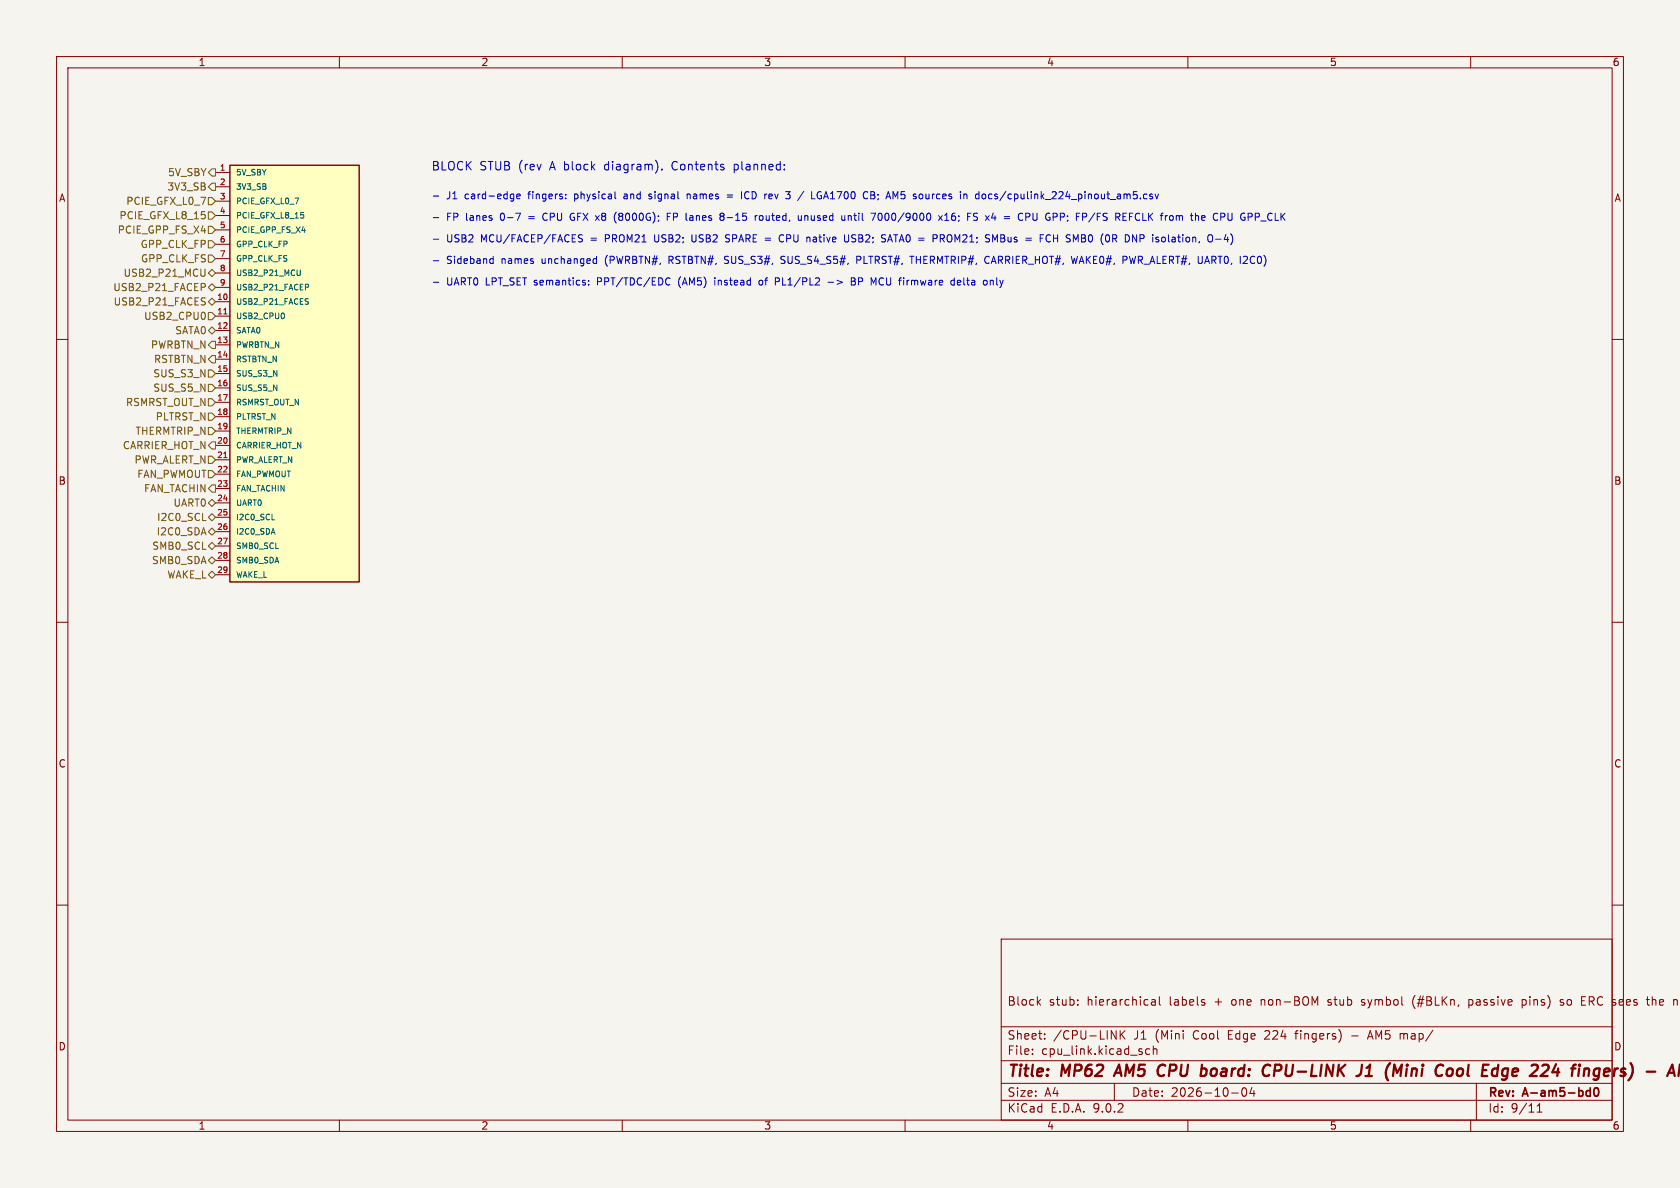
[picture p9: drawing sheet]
<svg xmlns="http://www.w3.org/2000/svg" width="297mm" height="210mm" viewBox="0 0 297 210" stroke-linecap="round" stroke-linejoin="round" font-family="sans-serif">
<path d="M0 0h297v210h-297z" fill="#f5f4ef" stroke="#f5f4ef" stroke-width=".18"/>
<g fill="none" stroke="#840000" stroke-width=".18">
<path d="M10 10h277v190h-277zM12 12h273v186h-273zM60 10v2M110 10v2M160 10v2M210 10v2M260 10v2M10 60h2M285 60h2M10 110h2M285 110h2M10 160h2"/>
<path d="M177 166h108v32h-108zM183.5 177.1l.5 .6M184 176.7l-.6 .6M190.5 177.6v.1M190.5 176.8v.1M203.6 176.8h.6v.9M204.2 177.1h-.5a.29 .29 0 0 0-.2 .3 .29 .29 0 0 0 .2 .3l.5-.1M205 176.2v1.3l.2 .2M213 177.3v.3M234.7 177.6l.2 .1M234.8 176.8v.3M240.7 177.6l.4 .1"/>
<path d="M240.9 176.7l-.2 .2 .2 .3M250.2 176a1.72 1.72 0 0 0 0 2.3M259.7 176.8h.5M259.7 177.6h.5M259.7 176.7v1.5M269.1 176.8l.4-.1 .3 .3M269.1 176.7v1.5M269.8 177.4l-.3 .3-.4-.1M276.4 176.8l-.4-.1-.2 .2 .1 .2 .5 .2v.3h-.6M279.6 177.7h.7M279.6 176.2h.7M285 160h2"/>
<path d="M292.1 176.2v1.5M292.5 176.7l-.4 .1M60 198v2M110 198v2M160 198v2M177 194.5h108M177 191.5h108M177 187.5h108M177 181.5h108M182.5 186.3v.1M182.5 185.5v.1M184.7 183.6v.1"/>
<path d="M184.7 182.8v.1M196.5 182.2l.8 1.5v-1.5M197 191.5v3M198 182.2v1.5M198.2 182.8l.7 .9M198.9 182.2l-.9 .9M203.2 185.5l-.4-.1-.3 .3v.4l.2 .2h.5M203.9 185.5l.2-.1 .4 .1v.9M203.9 184.9v1.5M210 198v2M217.7 193.2h1.2M219.7 192.4l.2-.1a.81 .81 0 0 1 .6 .6 .81 .81 0 0 1-.3 .8l-.2 .1a.81 .81 0 0 1-.3-1.4z"/>
<path d="M221.3 192.2l-.3 1.1h.9M221.7 192.8v1M228.9 182.7h.6M239 183.1h1.1M241.9 183.3h.7M242.2 182.2l-.5 1.5M260 198v2M261 191.5v6.5M271.7 196.6h.9M271.7 195.5l.5-.4v1.5"/>
</g>
<path d="M280.7 192.8l.4 .1M281.1 192.3v1.5M281.1 193.7l-.4 .1M281.9 192.4l.2-.1a.81 .81 0 0 1 .6 .6 .81 .81 0 0 1-.3 .8l-.1 .1a.81 .81 0 0 1-.4-1.4z" fill="none" stroke="#840000" stroke-width=".3"/>
<g fill="none" stroke="#840000" stroke-width=".4">
<path d="M197.8 188.2l-.9 2M204.9 190.1l.3 .1 .5-.1M205.6 188.2l-.4 .1-.3 .2M224.2 188.2l.4 .2M225.3 189.3h.8M226.2 188.2h-.7l-.3 2M241.4 190.2h1.1M241.6 188.8l.6-.6-.2 2M245.8 187.9l-.1 .1M248.7 188.9l-.2 1.3M248.8 188.2v.2M248.8 188.2l-.1 .1 .1 .1"/>
<path d="M248.8 188.2l.1 .1-.1 .1M257.7 189.1a.52 .52 0 0 1 .6-.2 .52 .52 0 0 1 .4 .4l-.1 .5a.55 .55 0 0 1-.5 .4 .55 .55 0 0 1-.6-.4zM267.8 188.9l-.4 .3-.1 .7 .3 .3h.4M268.4 189.4l-1 .1M283.6 190.1l.2 .1 .6-.1M283.6 189.2l.3-.3h.4l.3 .3v.2l-1 .1"/>
</g>
<path d="M40.6 29.2h22.9v73.7h-22.9z" fill="#ffffc2"/>
<path d="M40.6 29.2h22.9v73.7h-22.9z" fill="none" stroke="#840000" stroke-width=".25"/>
<g fill="none" stroke="#840000" stroke-width=".18">
<path d="M38.1 30.5h2.5M38.1 33h2.5M38.1 35.6h2.5M38.1 38.1h2.5M38.1 40.6h2.5M38.1 43.2h2.5M38.1 45.7h2.5M38.1 48.3h2.5M38.1 50.8h2.5M38.1 53.3h2.5M38.1 55.9h2.5M38.1 58.4h2.5"/>
<path d="M38.1 61h2.5M38.1 63.5h2.5M38.1 66h2.5M38.1 68.6h2.5M38.1 71.1h2.5M38.1 73.7h2.5M38.1 76.2h2.5M38.1 78.7h2.5M38.1 81.3h2.5M38.1 83.8h2.5M38.1 86.4h2.5M38.1 88.9h2.5"/>
<path d="M38.1 91.4h2.5M38.1 94h2.5M38.1 96.5h2.5M38.1 99.1h2.5M38.1 101.6h2.5"/>
</g>
<path d="M53.2 37.6h.5M53.6 38l.1 .1-.1 .4M50.2 55.4l.1 .3-.1 .5M53.1 47.7v.8l-.4 .2M54.3 53.3l.2 .2-.2 .3M54.4 50.3l.2 .1-.2 .4M54.4 52.8h.1M48.1 91.9h.5" fill="none" stroke="#006464" stroke-width=".18"/>
<path d="M39.6 55.5h.5M39.6 80.9h.5" fill="none" stroke="#a90000" stroke-width=".18"/>
<g fill="none" stroke="#725600" stroke-width=".18">
<path d="M35.6 37.4h.6M36.2 38l.1 .1-.1 .5M36.8 34.9h.7l.6 .7-.6 .6h-.7zM36.8 37.5h.7l.6 .6-.6 .6h-.7zM37.5 32.4h.6v1.3h-.6l-.7-.7zM37.5 29.8h.6v1.3h-.6l-.7-.6zM36.1 50.1l.2 .3-.1 .3-.1 .1M36.1 53.3l.2 .3-.2 .3M36.1 52.6l.2 .1M36.2 47.6v1l-.1 .2h-.3M36.2 55.4v.8M36.8 40h.7l.6 .6-.6 .7h-.7z"/>
<path d="M36.8 42.5h.7l.6 .7-.6 .6h-.7zM36.8 45.1h.7l.6 .6-.6 .7h-.7zM36.8 48.3l.7-.7 .6 .7-.6 .6zM36.8 50.8l.7-.6 .6 .6-.6 .6zM36.8 53.3l.7-.6 .6 .6-.6 .7zM36.8 55.2h.7l.6 .7-.6 .6h-.7zM36.8 58.4l.7-.6 .6 .6-.6 .7zM36.8 75.6h.7l.6 .6-.6 .6h-.7zM36.8 73h.7l.6 .7-.6 .6h-.7zM36.8 70.5h.7l.6 .6-.6 .7h-.7zM36.8 65.4h.7l.6 .6-.6 .7h-.7zM36.8 67.9h.7l.6 .7-.6 .6h-.7z"/>
<path d="M37.5 78.1h.6v1.3h-.6l-.7-.7zM37.5 60.3h.6v1.3h-.6l-.7-.6zM37.5 62.9h.6v1.2h-.6l-.7-.6zM35.8 92h.6M36.8 96.5l.7-.6 .6 .6-.6 .7zM36.8 94l.7-.7 .6 .7-.6 .6zM36.8 91.4l.7-.6 .6 .6-.6 .7zM36.8 88.9l.7-.6 .6 .6-.6 .6zM36.8 86.4l.7-.7h.6v1.3h-.6zM36.8 83.2h.7l.6 .6-.6 .7h-.7zM36.8 80.6h.7l.6 .7-.6 .6h-.7zM37.5 98.4l.6 .7-.6 .6-.7-.6z"/>
<path d="M36.8 101.6l.7-.6 .6 .6-.6 .6z"/>
</g>
<g fill="none" stroke="#0000c2" stroke-width=".18">
<path d="M76.6 34.7h1M76.6 38.5h1M90.7 34.3l.1 .1M90.8 34.3v1.1M90.8 35.1h-.1M91.2 37.7h.8l-.5 1.3M91.4 34.7l.6-.1-.1-.2-.4-.1-.1 .2v.6h.5M96.2 37.7l-.2 .5 .2 .7M100 35v.1M100 34.4v.1M100.8 38.4l.1 .4 .3 .2M101.2 37.7l-.3 .2-.1 .3"/>
<path d="M108.8 35.1h.1M108.8 39.2l.2 .2M109 37.5l-.2 .2M110.5 34.3l-.2 .1M110.5 34.7l-.2 .1 .2 .3M114.7 35.1h.4M115.1 34.3l-.4 .2 .1 .2h.3M117 29.9v.1M118 38.3h.4M118.6 37.7h-.6v1.3M121.5 34.4l.3-.1 .2 .2M121.5 34.3v.8"/>
<path d="M122.1 38.1l.3 .1M122.5 38.4l-.4 .1M122.5 38.9l-.4 .1M127.5 37.7h.3l.2 .2-.2 .3M127.5 38.2h.3M127.8 38.2l.2 .3v.2l-.1 .2-.4 .1M128.6 34.5h.9M128.6 34.8h.9M128.6 38.5h.9M129.8 29v1.5M129.8 30h.1M129.9 29l-.1 .1"/>
<path d="M131.1 33.9v1.2M132.2 33.9a.64 .64 0 0 0-.6 .6 .64 .64 0 0 0 .6 .6M133.5 38.1v.9M133.9 38.1l-.4 .3M134.3 38.2l.2-.1 .3 .1 .1 .5-.1 .2-.3 .1-.2-.2zM136 35.1h.4M136.4 34.3l-.4 .1M136.5 34.6l-.6 .1M141.7 38.1v.9M141.7 38.8l-.2 .2M142.3 38.2l.2-.1 .3 .1v.8M142.3 38.1v.9"/>
<path d="M145.2 33.9a.59 .59 0 0 0-.8 .6 .59 .59 0 0 0 .8 .6v-.5h-.2M150 38.2l.1-.1 .3 .1 .1 .8M150 38.1v.9M154 34.5h.4M154.4 34.5l.2 .1M154.6 34.1l-.2-.2h-.4v1.2l.6-.1M154.6 34.2l-.2 .3M155.3 37.8l.2-.1a.68 .68 0 0 1 .5 .6 .68 .68 0 0 1-.5 .7l-.2-.2-.1-.3zM158.3 34.8l.4-.9v1.2M163.7 34.3v.7l.2 .1M165.9 38.1l.7 .9M166.6 38.1l-.7 .9"/>
<path d="M167 39h.7M167 38l.4-.3v1.3M168.3 38.2l-.1 .2M168.4 37.8a.99 .99 0 0 0-.1 1.1M172.6 37.7h.2M172.7 38.4l.1 .2-.1 .3M175.2 34.3l-.3 .1-.1 .1v.5l.4 .1M180.8 37.8a.6 .6 0 0 0-.8 .4 .6 .6 0 0 0 .6 .8M182.1 37.9l-.3-.2h-.5v1.3M182.6 37.7v1l.3 .3 .3-.1M187.9 37.7l.3 .2-.1 .3-.2 .2M193.6 37.6l-1.1 1.7"/>
<path d="M199.7 37.7h.6M199.7 38.3h.4M201.1 37.7a.68 .68 0 0 0-.4 .6 .68 .68 0 0 0 .4 .7M203.3 34.7l.5 .2-.1 .2h-.3M203.3 34.4h.4M204.2 34.3l.3 .8 .3-.8M214.7 37.7l-.2 .5 .2 .7M222.9 39.1h1M76.6 42.3h1M76.6 46.1h1M76.6 49.9h1M86.8 45.7l.4 .1"/>
<path d="M87.2 45.3v1.3M87.2 46.5l-.4 .1M102.4 42l.4 .2 .2 .2-.2 .3-.4 .1M102.4 41.6h.6M104.1 50.3v.1M104.1 49.6v.1M105.1 45.7l.3 .1M105.4 46.5l-.3 .1M105.4 45.3v1.3M115.7 41.5v1l.3 .3M118.2 49.1l.3 .1M118.3 46h.5"/>
<path d="M118.5 50.3l-.3 .1M118.8 45.3h-.5v1.3M120.1 49.3l-.1 .5 .1 .7M122.3 41.5v1l.1 .2 .4 .1M126.4 49.1v.1M126.4 49.5v.9M128.1 46.5l.5 .1M128.2 42.7h.7M128.2 41.9l.2 .1 .5 .2M128.6 45.3h-.3l-.2 .2 .1 .4 .4 .1M129 41.6l-.5-.1-.3 .2M134.7 49.6l-.3-.1-.2 .3v.5l.2 .1 .3-.1"/>
<path d="M137.1 49.1h.5l.2 .3-.1 .3-.6 .1M138 41.6l.3-.1 .2 .1M138 46.5h.7M138.5 42.6l-.2 .2-.3-.1M138.8 45.4l-.5-.1-.3 .2 .2 .4 .5 .1M143.8 42.3v.4M146.4 49.9h1M150 41.5v1l-.1 .2-.4 .1M150.5 49.1h.4l.3 .3-.3 .3 .3 .1v.3l-.2 .3h-.5zM150.5 49.7h.4M150.6 42.7l.1 .1M150.7 41.6l-.1 .1 .1 .3"/>
<path d="M151.5 46l.6-.1 .1-.2-.1-.3-.6-.1v1.3M156.9 42.8l.4-1.3 .5 1.3M157 42.4h.6M160.8 45.3h.8M166.2 41.5h.5l.3 .2M166.5 42.2l.5 .6M167 41.9l-.3 .3h-.5M168.3 49.5l.4 .1M168.7 50.3l-.4 .1M168.7 49.1v1.3M169.9 49.7l-.2-.2h-.3l-.1 .2v.6h.5M169.9 49.8l-.6 .2"/>
<path d="M174.6 45.3l.3 .1M174.9 46.5l-.3 .1M175.1 49.7l.1-.2 .3 .1 .1 .8M175.1 49.5v.9M175.5 41.5l.4 .9 .4-.9v1.3M184.5 41.5h-.6v1.3M185.7 41.6l-.4-.1-.3 .2M186.2 41.5v1.3M186.2 42.1h.8M190.5 45.3l-.3 1.3M196.7 41.5h.5l.2 .2-.1 .4-.6 .1M197 42.2l.4 .6"/>
<path d="M199.7 45.3l.3 1.3 .2-.9M202.2 41.6l-.7-.1v1.3M202.2 42.1l-.7 .1M214.9 42.3h1M216.7 41.4l-.3 .9h.8M217 41.9v.9M221.3 45.4l-.3 .5 .3 .6"/>
</g>
<g font-size="2.8" fill="#840000">
<text x="178" y="190.9">Title:</text>
<text x="187.7" y="190.9">MP62</text>
<text x="198.1" y="190.9">AM5</text>
<text x="206.3" y="190.9">CPU</text>
<text x="214.7" y="190.9">board:</text>
<text x="226.5" y="190.9">CPU-LINK</text>
<text x="244" y="190.9">J1</text>
<text x="249.8" y="190.9">(Mini</text>
<text x="259.4" y="190.9">Cool</text>
<text x="268.4" y="190.9">Edge</text>
<text x="277.9" y="190.9">224</text>
<text x="285.9" y="190.9">fingers)</text>
</g>
<g font-size="2.1" fill="#0000c2">
<text x="76.2" y="30.2">BLOCK</text>
<text x="84.8" y="30.2">STUB (rev</text>
<text x="97.4" y="30.2">A block</text>
<text x="107.3" y="30.2">diagram).</text>
<text x="119.4" y="30.2">Contents</text>
<text x="130.4" y="30.2">planned:</text>
</g>
<g font-size="2.1" fill="#840000">
<text x="178" y="178">Block</text>
<text x="185.4" y="178">stub:</text>
<text x="192.2" y="178">hierarchical</text>
<text x="206.9" y="178">labels</text>
<text x="215" y="178">+</text>
<text x="218.1" y="178">one</text>
<text x="223.4" y="178">non-BOM</text>
<text x="235.5" y="178">stub</text>
<text x="241.5" y="178">symbol</text>
<text x="250.7" y="178">(#BLKn,</text>
<text x="260.8" y="178">passive</text>
<text x="270.4" y="178">pins)</text>
<text x="277.3" y="178">so</text>
<text x="281.2" y="178">ERC</text>
<text x="286.8" y="178">sees</text>
<text x="293.1" y="178">the</text>
<text x="178" y="184">Sheet:</text>
<text x="186.2" y="184">/CPU-LINK</text>
<text x="200.5" y="184">J1</text>
<text x="204.4" y="184">(Mini</text>
<text x="211.2" y="184">Cool</text>
<text x="217.5" y="184">Edge</text>
<text x="224.2" y="184">224</text>
<text x="229.7" y="184">fingers)</text>
<text x="242.9" y="184">AM5 map/</text>
<text x="178" y="186.7">File:</text>
<text x="184.1" y="186.7">cpu_link.kicad_sch</text>
<text x="178" y="196.9">KiCad</text>
<text x="178" y="194.1">Size:</text>
<text x="184.7" y="194.1">A4</text>
<text x="185.7" y="196.9">E.D.A.</text>
<text x="193.3" y="196.9">9.0.2</text>
<text x="200" y="194.1">Date:</text>
<text x="207" y="194.1">2026-10-04</text>
<text x="263" y="194.3">Rev:</text>
<text x="263" y="196.9">Id:</text>
<text x="267.1" y="196.9">9/11</text>
<text x="269.4" y="194.3">A-am5-bd0</text>
</g>
<g font-size="1.8" fill="#840000">
<text x="35" y="11.9">1</text>
<text x="85" y="11.9">2</text>
<text x="135" y="11.9">3</text>
<text x="185" y="11.9">4</text>
<text x="235" y="11.9">5</text>
<text x="285" y="11.9">6</text>
<text x="10.3" y="35.9">A</text>
<text x="285.3" y="35.9">A</text>
<text x="10.3" y="85.9">B</text>
<text x="285.3" y="85.9">B</text>
<text x="10.3" y="135.9">C</text>
<text x="285.3" y="135.9">C</text>
<text x="10.3" y="185.9">D</text>
<text x="285.3" y="185.9">D</text>
<text x="35" y="199.9">1</text>
<text x="85" y="199.9">2</text>
<text x="135" y="199.9">3</text>
<text x="185" y="199.9">4</text>
<text x="235" y="199.9">5</text>
<text x="285" y="199.9">6</text>
</g>
<g font-size="1.8" fill="#725600">
<text x="29.5" y="33.9">3V3_SB</text>
<text x="29.6" y="31.3">5V_SBY</text>
<text x="20.7" y="41.5">PCIE_GPP_FS_X4</text>
<text x="21" y="39">PCIE_GFX_L8_15</text>
<text x="22.2" y="36.4">PCIE_GFX_L0_7</text>
<text x="24.8" y="44">GPP_CLK_FP</text>
<text x="24.8" y="46.6">GPP_CLK_FS</text>
<text x="19.9" y="51.7">USB2_P21_FACEP</text>
<text x="21.7" y="49.1">USB2_P21_MCU</text>
<text x="20" y="54.2">USB2_P21_FACES</text>
<text x="25.4" y="56.7">USB2_CPU0</text>
<text x="30.9" y="59.3">SATA0</text>
<text x="26.6" y="61.8">PWRBTN_N</text>
<text x="27.1" y="64.4">RSTBTN_N</text>
<text x="22.2" y="72">RSMRST_OUT_N</text>
<text x="27" y="66.9">SUS_S3_N</text>
<text x="27" y="69.4">SUS_S5_N</text>
<text x="23.9" y="77.1">THERMTRIP_N</text>
<text x="27.4" y="74.5">PLTRST_N</text>
<text x="21.6" y="79.6">CARRIER_HOT_N</text>
<text x="23.7" y="82.1">PWR_ALERT_N</text>
<text x="24.2" y="84.7">FAN_PWMOUT</text>
<text x="25.4" y="87.2">FAN_TACHIN</text>
<text x="30.6" y="89.8">UART0</text>
<text x="27.6" y="94.8">I2C0_SDA</text>
<text x="27.7" y="92.3">I2C0_SCL</text>
<text x="26.8" y="99.9">SMB0_SDA</text>
<text x="26.8" y="97.4">SMB0_SCL</text>
<text x="29.5" y="102.5">WAKE_L</text>
</g>
<g font-size="1.8" fill="#0000c2">
<text x="78.9" y="35.3">J1</text>
<text x="82.3" y="35.3">card-edge</text>
<text x="93.7" y="35.3">fingers:</text>
<text x="102" y="35.3">physical</text>
<text x="111" y="35.3">and</text>
<text x="115.6" y="35.3">signal</text>
<text x="122.5" y="35.3">names</text>
<text x="132.5" y="35.3">ICD</text>
<text x="136.8" y="35.3">rev</text>
<text x="140.8" y="35.3">3</text>
<text x="143.2" y="35.3">/</text>
<text x="145.7" y="35.3">LGA1700</text>
<text x="155.1" y="35.3">CB;</text>
<text x="159.4" y="35.3">AM5</text>
<text x="164.4" y="35.3">sources</text>
<text x="172.8" y="35.3">in</text>
<text x="175.8" y="35.3">docs/cpulink_224_pinout_am5.csv</text>
<text x="78.9" y="39.1">FP</text>
<text x="82.5" y="39.1">lanes</text>
<text x="88.7" y="39.1">0-7</text>
<text x="93.9" y="39.1">=</text>
<text x="96.6" y="39.1">CPU</text>
<text x="101.7" y="39.1">GFX x8</text>
<text x="109.8" y="39.1">(8000G);</text>
<text x="119.4" y="39.1">FP</text>
<text x="122.9" y="39.1">lanes</text>
<text x="129.2" y="39.1">8-15</text>
<text x="135.5" y="39.1">routed,</text>
<text x="143.4" y="39.1">unused</text>
<text x="151.3" y="39.1">until</text>
<text x="156.7" y="39.1">7000/9000</text>
<text x="168.9" y="39.1">x16;</text>
<text x="174.1" y="39.1">FS x4</text>
<text x="181" y="39.1">=</text>
<text x="183.7" y="39.1">CPU</text>
<text x="188.8" y="39.1">GPP;</text>
<text x="194.4" y="39.1">FP/FS</text>
<text x="201.5" y="39.1">REFCLK</text>
<text x="209.8" y="39.1">from</text>
<text x="215.3" y="39.1">the</text>
<text x="219.4" y="39.1">CPU</text>
<text x="224.5" y="39.1">GPP_CLK</text>
<text x="78.9" y="42.9">USB2</text>
<text x="78.9" y="46.7">Sideband</text>
<text x="85.1" y="42.9">MCU/FACEP/FACES</text>
<text x="88.8" y="46.7">names</text>
<text x="96" y="46.7">unchanged</text>
<text x="104.7" y="42.9">=</text>
<text x="107.4" y="46.7">(PWRBTN#,</text>
<text x="107.4" y="42.9">PROM21</text>
<text x="116.3" y="42.9">USB2;</text>
<text x="118.9" y="46.7">RSTBTN#,</text>
<text x="123.1" y="42.9">USB2</text>
<text x="128.9" y="46.7">SUS_S3#,</text>
<text x="129.3" y="42.9">SPARE =</text>
<text x="139.1" y="46.7">SUS_S4_S5#,</text>
<text x="139.2" y="42.9">CPU</text>
<text x="144.3" y="42.9">native</text>
<text x="151.1" y="42.9">USB2;</text>
<text x="152.7" y="46.7">PLTRST#,</text>
<text x="157.9" y="42.9">SATA0 =</text>
<text x="162.5" y="46.7">THERMTRIP#,</text>
<text x="167.4" y="42.9">PROM21;</text>
<text x="175.8" y="46.7">CARRIER_HOT#,</text>
<text x="176.9" y="42.9">SMBus</text>
<text x="184.2" y="42.9">=</text>
<text x="186.9" y="42.9">FCH SMB0</text>
<text x="191.3" y="46.7">WAKE0#,</text>
<text x="198.1" y="42.9">(0R</text>
<text x="200.6" y="46.7">PWR_ALERT#, UART0,</text>
<text x="202.6" y="42.9">DNP</text>
<text x="207.6" y="42.9">isolation,</text>
<text x="217.6" y="42.9">O-4)</text>
<text x="221.7" y="46.7">I2C0)</text>
<text x="78.9" y="50.6">UART0</text>
<text x="86" y="50.6">LPT_SET semantics:</text>
<text x="106" y="50.6">PPT/TDC/EDC</text>
<text x="120.6" y="50.6">(AM5)</text>
<text x="127.2" y="50.6">instead</text>
<text x="135.3" y="50.6">of</text>
<text x="138.3" y="50.6">PL1/PL2</text>
<text x="147.8" y="50.6">-&gt;</text>
<text x="152.1" y="50.6">BP</text>
<text x="155.8" y="50.6">MCU firmware</text>
<text x="170.4" y="50.6">delta</text>
<text x="176.4" y="50.6">only</text>
</g>
<g font-size="1.4" fill="#a90000">
<text x="38.8" y="30.2">1</text>
<text x="38.8" y="32.8">2</text>
<text x="38.8" y="35.3">3</text>
<text x="38.8" y="37.8">4</text>
<text x="38.8" y="40.4">5</text>
<text x="38.8" y="42.9">6</text>
<text x="38.8" y="45.5">7</text>
<text x="38.3" y="53.1">10</text>
<text x="38.8" y="48">8</text>
<text x="38.8" y="50.5">9</text>
<text x="38.3" y="55.6">11</text>
<text x="38.3" y="58.2">12</text>
<text x="38.3" y="60.7">13</text>
<text x="38.3" y="63.2">14</text>
<text x="38.3" y="65.8">15</text>
<text x="38.3" y="68.3">16</text>
<text x="38.3" y="70.9">17</text>
<text x="38.3" y="73.4">18</text>
<text x="38.3" y="75.9">19</text>
<text x="38.3" y="78.5">20</text>
<text x="38.3" y="81">21</text>
<text x="38.3" y="83.6">22</text>
<text x="38.3" y="86.1">23</text>
<text x="38.3" y="88.6">24</text>
<text x="38.3" y="91.2">25</text>
<text x="38.3" y="93.7">26</text>
<text x="38.3" y="96.3">27</text>
<text x="38.3" y="98.8">28</text>
<text x="38.3" y="101.3">29</text>
</g>
<g font-size="1.4" fill="#006464">
<text x="41.7" y="31.2">5V_SBY</text>
<text x="41.7" y="33.7">3V3_SB</text>
<text x="41.7" y="36.3">PCIE_GFX_L0_7</text>
<text x="41.7" y="38.8">PCIE_GFX_L8_15</text>
<text x="41.7" y="41.4">PCIE_GPP_FS_X4</text>
<text x="41.7" y="43.9">GPP_CLK_FP</text>
<text x="41.7" y="46.4">GPP_CLK_FS</text>
<text x="41.7" y="49">USB2_P21_MCU</text>
<text x="41.7" y="51.5">USB2_P21_FACEP</text>
<text x="41.7" y="54.1">USB2_P21_FACES</text>
<text x="41.7" y="56.6">USB2_CPU0</text>
<text x="41.7" y="59.1">SATA0</text>
<text x="41.7" y="61.7">PWRBTN_N</text>
<text x="41.7" y="64.2">RSTBTN_N</text>
<text x="41.7" y="66.8">SUS_S3_N</text>
<text x="41.7" y="69.3">SUS_S5_N</text>
<text x="41.7" y="71.8">RSMRST_OUT_N</text>
<text x="41.7" y="74.4">PLTRST_N</text>
<text x="41.7" y="76.9">THERMTRIP_N</text>
<text x="41.7" y="79.5">CARRIER_HOT_N</text>
<text x="41.7" y="82">PWR_ALERT_N</text>
<text x="41.7" y="84.5">FAN_PWMOUT</text>
<text x="41.7" y="87.1">FAN_TACHIN</text>
<text x="41.7" y="89.6">UART0</text>
<text x="41.7" y="92.2">I2C0_SCL</text>
<text x="41.7" y="94.7">I2C0_SDA</text>
<text x="41.7" y="97.2">SMB0_SCL</text>
<text x="41.7" y="99.8">SMB0_SDA</text>
<text x="41.7" y="102.3">WAKE_L</text>
</g>
</svg>
